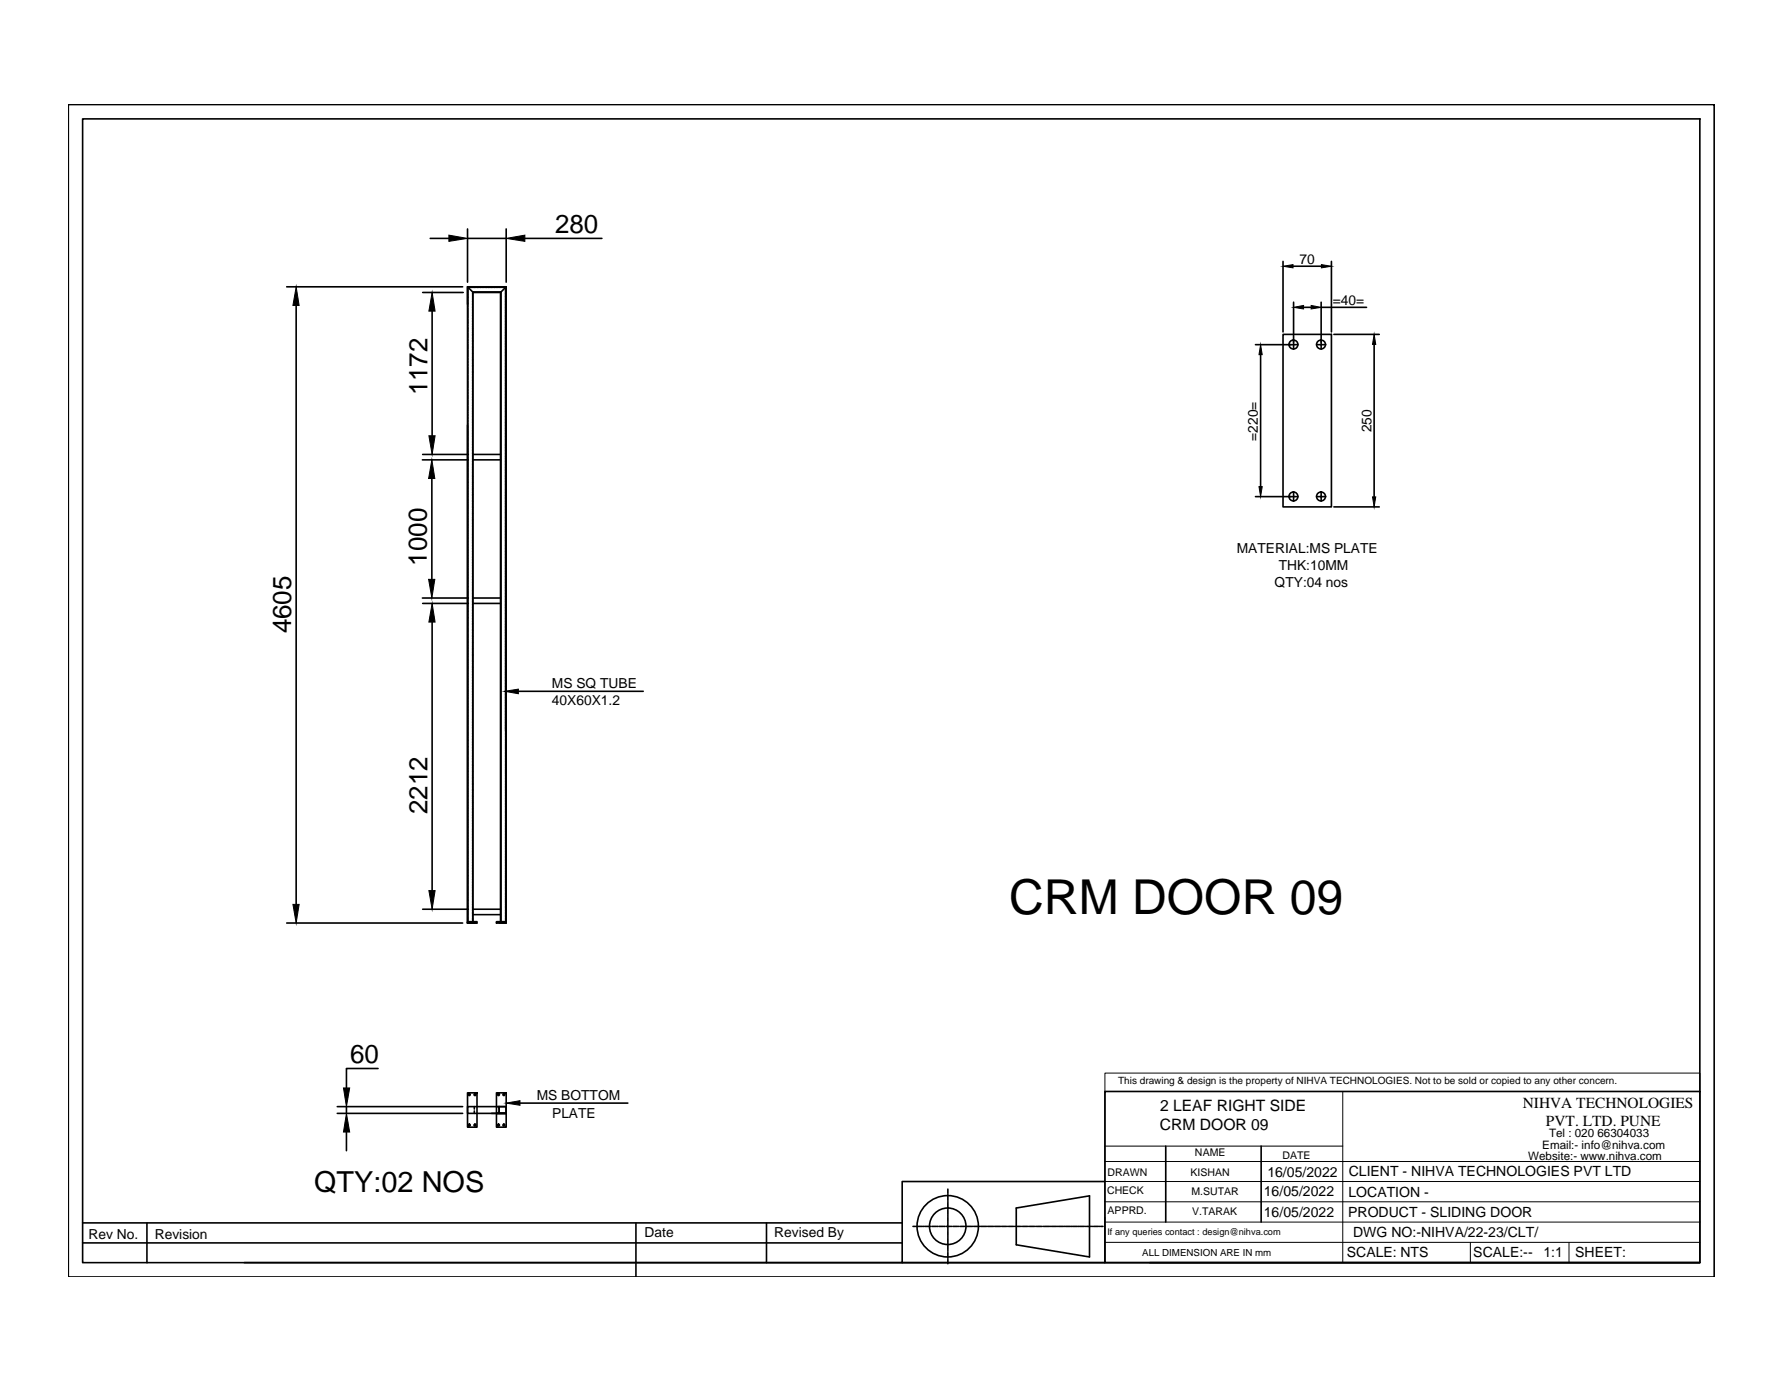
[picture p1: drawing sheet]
<svg xmlns="http://www.w3.org/2000/svg" width="279mm" height="216mm" viewBox="0 0 279 216" stroke-linecap="round" stroke-linejoin="round" font-family="sans-serif">
<!-- layer: 0 -->
<g fill="none" stroke="#000" stroke-width=".25">
<path d="M10.7 16.4h257.8v183.5h-257.8zM12.9 18.6h253.3v179.1h-253.3zM67.4 37.3h2.9M73.2 35.8v8.4M73.2 37.3h6.1M79.3 35.8v8.4M82.2 37.3h12.1M44.9 44.9h27.6M46.4 47.8v93.8M66.2 45.8h6.3M67.7 48.7v19.5M73.3 45.2v.1"/>
<path d="M73.3 45.4v.2M73.3 45.6v.2M73.3 45.9v.1M73.3 46.1v.2M73.3 46.4v.2M73.3 46.6v.2M73.3 46.8v.2M73.3 47.1v.2M73.3 47.4v.1M73.3 47.6v.1M73.3 47.8v.2M73.3 48.1v.1"/>
<path d="M73.3 48.3v.2M73.3 48.5v.2M73.3 48.8v.2M73.3 49.1v.1M73.3 49.3v.2M73.3 49.5v.2M73.3 49.8v.1M73.3 50v.2M73.3 50.3v.1M73.3 50.5v.2M73.3 50.7v.2M73.3 51v.2"/>
<path d="M73.3 51.3v.1M73.3 51.5v.1M73.3 51.7v.2M73.3 52v.1M73.3 52.2v.2M73.3 52.4v.2M73.3 52.7v.2M73.3 52.9v.2M73.3 53.2v.1M73.3 53.4v.2M73.3 53.7v.1M73.3 53.9v.2"/>
<path d="M73.3 54.2v.1M73.3 54.4v.2M73.3 54.6v.2M73.3 54.9v.2M73.3 55.1v.2M73.3 55.4v.1M73.3 55.6v.2M73.3 55.9v.1M73.3 56.1v.1M73.3 56.3v.2M73.3 56.6v.2M73.3 56.8v.2"/>
<path d="M73.3 57.1v.1M73.3 57.3v.2M73.3 57.6v.1M73.3 57.8v.2M73.3 58.1v.1M73.3 58.3v.1M73.3 58.5v.2M73.3 58.8v.2M73.3 59v.2M73.3 59.3v.1M73.3 59.5v.2M73.3 59.8v.1"/>
<path d="M73.4 45l-.1 .1M73.5 45h.1M73.7 45h.2M74 45h.1M74 45.8l-.8-.9v2.8M74 45.9v.1M74 46.1v.2M74 46.4v.2M74 46.6v.2M74 46.8v.2M74 47.1v.2M74 47.4v.1"/>
<path d="M74 47.6v.1M74 47.8v.2M74 48.1v.1M74 48.3v.2M74 48.6v.1M74 48.8v.2M74 49.1v.1M74 49.3v.2M74 49.6v.1M74 49.8v.1M74 50v.2M74 50.3v.1"/>
<path d="M74 50.5v.2M74 50.7v.2M74 51v.2M74 51.3v.1M74 51.5v.1M74 51.7v.2M74 52v.1M74 52.2v.2M74 52.4v.2M74 52.7v.2M74 52.9v.2M74 53.2v.2"/>
<path d="M74 53.4v.2M74 53.7v.1M74 53.9v.2M74 54.2v.1M74 54.4v.2M74 54.6v.2M74 54.9v.2M74 55.1v.2M74 55.4v.1M74 55.6v.2M74 55.9v.1M74 56.1v.2"/>
<path d="M74 56.3v.2M74 56.6v.2M74 56.8v.2M74 57.1v.2M74 57.3v.2M74 57.6v.1M74 57.8v.2M74 58.1v.1M74 58.3v.1M74 58.5v.2M74 58.8v.2M74 59v.2"/>
<path d="M74 59.3v.1M74 59.5v.2M74 59.8v.1M74.1 44.9v.1M74.1 45.8h4.3v98.5M74.2 45.7h-.1v98.6M74.2 45h.2M74.2 45.7h.2M74.5 45h.1M74.5 45.7h.2M74.7 45h.2M74.7 45.7h.2"/>
<path d="M75 45h.1M75 45.7h.1M75.2 45h.1M75.2 45.7h.2M75.4 45h.2M75.5 45.7h.1M75.7 45h.1M75.7 45.7h.1M75.9 45h.2M75.9 45.7h.2M76.1 45h.2M76.2 45.7h.2"/>
<path d="M76.4 45h.2M76.4 45.7h.2M76.7 45h.1M76.7 45.7h.1M76.9 45h.1M76.9 45.7h.2M77.1 45h.2M77.2 45.7h.1M77.4 45h.1M77.4 45.7h.2M77.6 45h.2M77.7 45.7h.1"/>
<path d="M77.9 45h.1M77.9 45.7h.1M78.1 45h.2M78.1 45.7h.2M78.3 45h.2M78.4 45.7h.1M78.5 45.7l.8-.8v69.5M78.5 45.7v98.6M78.6 45h.2M78.9 45h.1M79.2 44.9v.2l-.1-.1M79.2 45.2v.1"/>
<path d="M79.2 45.4v.2M79.2 45.6v.2M79.2 45.9v.1M79.2 46.1v.2M79.2 46.3v.3M79.2 46.6v.2M79.2 46.8v.2M79.2 47.1v.2M79.2 47.3v.2M79.2 47.6v.1M79.2 47.8v.2M79.2 48.1v.1"/>
<path d="M79.2 48.3v.2M79.2 48.5v.2M79.2 48.8v.2M79.2 49.1v.1M79.2 49.3v.2M79.2 49.5v.2M79.2 49.8v.1M79.2 50v.2M79.2 50.2v.2M79.2 50.5v.2M79.2 50.7v.2M79.2 51v.2"/>
<path d="M79.2 51.2v.2M79.2 51.5v.1M79.2 51.7v.2M79.2 51.9v.2M79.2 52.2v.2M79.2 52.4v.2M79.2 52.7v.2M79.2 52.9v.2M79.2 53.2v.1M79.2 53.4v.2M79.2 53.7v.1M79.2 53.9v.2"/>
<path d="M79.2 54.1v.2M79.2 54.4v.2M79.2 54.6v.2M79.2 54.8v.3M79.2 55.1v.2M79.2 55.4v.1M79.2 55.6v.2M79.2 55.8v.2M79.2 56.1v.1M79.2 56.3v.2M79.2 56.6v.2M79.2 56.8v.2"/>
<path d="M79.2 57.1v.1M79.2 57.3v.2M79.2 57.6v.1M79.2 57.8v.2M79.2 58v.2M79.2 58.3v.1M79.2 58.5v.2M79.2 58.7v.3M79.2 59v.2M79.2 59.3v.1M79.2 59.5v.2M79.2 59.7v.2"/>
<path d="M79.2 60v.1M196.6 54h5.8M197.4 55.5v20.7M200.9 52.4h7.6v27h-7.6zM200.9 40.9v11.1M202.5 41.7h4.5M202.5 54h.1M202.6 47.3v6.5M202.6 53.9v.1M202.6 54.1v.6M202.7 54h.6M204.2 48.1h1.1"/>
<path d="M206.2 54h.6M206.8 54h.2M206.9 47.3v6.5M206.9 53.9v.1M206.9 54.1v.6M206.9 48.1h7.1M207 54h.6M208.5 40.9v11.1M208.9 52.4h7.1M215.2 53.9v23.9M66.2 72h7.1M66.2 71.1h7.1"/>
<path d="M67.6 74.9v15.8M73.2 66.5v78M73.3 60v.1M73.3 60.2v.2M73.3 60.5v.1M73.3 60.7v.2M73.3 61v.1M73.3 61.2v.2M73.3 61.5v.1M73.3 61.7v.2M73.3 62v.1M73.3 62.2v.1"/>
<path d="M73.3 62.4v.2M73.3 62.7v.2M73.3 62.9v.2M73.3 63.1v.2M73.3 63.4v.2M73.3 63.7v.1M73.3 63.9v.1M73.3 64.1v.2M73.3 64.4v.1M73.3 64.6v.2M73.3 64.9v.1M73.3 65.1v.2"/>
<path d="M73.3 65.3v.2M73.3 65.6v.2M73.3 65.9v.1M73.3 66.1v.1M73.3 66.3v.2M73.3 66.6v.1M73.3 66.8v.2M73.3 67v.2M73.3 67.3v.2M73.3 67.5v.2M73.3 67.8v.1M73.3 68v.2"/>
<path d="M73.3 68.3v.1M73.3 68.5v.2M73.3 68.7v.2M73.3 69v.2M73.3 69.2v.2M73.3 69.5v.2M73.3 69.7v.2M73.3 70v.1M73.3 70.2v.2M73.3 70.5v.1M73.3 70.7v.2M73.3 70.9v.2"/>
<path d="M73.3 71.2v.2M73.3 71.4v.2M73.3 71.7v.1M73.3 71.9v.2M73.3 72.2v.1M73.3 72.4v.2M73.3 72.6v.2M73.3 72.9v.2M73.3 73.1v.2M73.3 73.4v.2M73.3 73.6v.2M73.3 73.9v.1"/>
<path d="M73.3 74.1v.2M73.3 74.4v.1M73.3 74.6v.1M73.3 74.8v.2M73.3 75.1v.2M73.3 75.3v.2M73.3 75.6v.1M73.3 75.8v.2M73.3 76.1v.1M73.3 76.3v.1M73.3 76.5v.2M73.3 76.8v.1"/>
<path d="M73.3 77v.2M73.3 77.3v.1M73.3 77.5v.2M73.3 77.8v.1M73.3 78v.2M73.3 78.3v.1M73.3 78.5v.1M73.3 78.7v.2M73.3 79v.1M73.3 79.2v.2M73.3 79.4v.2M73.3 79.7v.2"/>
<path d="M73.3 80v.1M74 60v.1M74 60.2v.2M74 60.5v.1M74 60.7v.2M74 61v.1M74 61.2v.2M74 61.5v.1M74 61.7v.2M74 62v.1M74 62.2v.1M74 62.4v.2"/>
<path d="M74 62.7v.2M74 62.9v.2M74 63.1v.2M74 63.4v.2M74 63.7v.1M74 63.9v.1M74 64.1v.2M74 64.4v.1M74 64.6v.2M74 64.9v.1M74 65.1v.2M74 65.3v.2"/>
<path d="M74 65.6v.2M74 65.9v.1M74 66.1v.1M74 66.3v.2M74 66.6v.1M74 66.8v.2M74 67v.2M74 67.3v.2M74 67.5v.2M74 67.8v.1M74 68v.2M74 68.3v.1"/>
<path d="M74 68.5v.2M74 68.8v.1M74 69v.2M74 69.2v.2M74 69.5v.2M74 69.8v.1M74 70v.1M74 70.2v.2M74 70.5v.1M74 70.7v.2M74 70.9v.2M74 71.2v.2"/>
<path d="M74 71.4v.2M74 71.7v.1M74 71.9v.2M74 72.2v.1M74 72.4v.2M74 72.7v.1M74 72.9v.2M74 73.1v.2M74 73.4v.2M74 73.6v.2M74 73.9v.1M74 74.1v.2"/>
<path d="M74 74.4v.1M74 74.6v.1M74 74.8v.2M74 75.1v.2M74 75.3v.2M74 75.6v.1M74 75.8v.2M74 76.1v.1M74 76.3v.2M74 76.5v.2M74 76.8v.1M74 77v.2"/>
<path d="M74 77.3v.2M74 77.5v.2M74 77.8v.1M74 78v.2M74 78.3v.1M74 78.5v.1M74 78.7v.2M74 79v.1M74 79.2v.2M74 79.4v.2M74 79.7v.2M74 80v.1"/>
<path d="M74.1 72h4.3M74.1 71.1h4.3M79.2 60.2v.2M79.2 60.5v.1M79.2 60.7v.2M79.2 60.9v.2M79.2 61.2v.2M79.2 61.5v.1M79.2 61.7v.2M79.2 61.9v.2M79.2 62.2v.1M79.2 62.4v.2"/>
<path d="M79.2 62.6v.3M79.2 62.9v.2M79.2 63.1v.2M79.2 63.4v.2M79.2 63.6v.2M79.2 63.9v.1M79.2 64.1v.2M79.2 64.4v.1M79.2 64.6v.2M79.2 64.8v.2M79.2 65.1v.2M79.2 65.3v.2"/>
<path d="M79.2 65.6v.2M79.2 65.8v.2M79.2 66.1v.1M79.2 66.3v.2M79.2 66.5v.2M79.2 66.8v.2M79.2 67v.2M79.2 67.3v.2M79.2 67.5v.2M79.2 67.8v.1M79.2 68v.2M79.2 68.3v.1"/>
<path d="M79.2 68.5v.2M79.2 68.7v.2M79.2 69v.2M79.2 69.2v.2M79.2 69.5v.2M79.2 69.7v.2M79.2 70v.1M79.2 70.2v.2M79.2 70.4v.2M79.2 70.7v.2M79.2 70.9v.2M79.2 71.2v.2"/>
<path d="M79.2 71.4v.2M79.2 71.7v.1M79.2 71.9v.2M79.2 72.1v.2M79.2 72.4v.2M79.2 72.6v.2M79.2 72.9v.2M79.2 73.1v.2M79.2 73.3v.3M79.2 73.6v.2M79.2 73.9v.1M79.2 74.1v.2"/>
<path d="M79.2 74.3v.2M79.2 74.6v.1M79.2 74.8v.2M79.2 75v.3M79.2 75.3v.2M79.2 75.6v.1M79.2 75.8v.2M79.2 76v.2M79.2 76.3v.1M79.2 76.5v.2M79.2 76.8v.1M79.2 77v.2"/>
<path d="M79.2 77.2v.2M79.2 77.5v.2M79.2 77.8v.1M79.2 78v.2M79.2 78.2v.2M79.2 78.5v.1M79.2 78.7v.2M79.2 78.9v.2M79.2 79.2v.2M79.2 79.4v.2M79.2 79.7v.2M79.2 79.9v.2"/>
<path d="M196.6 77.8h5.8M202.5 77.8h.1M202.6 77v.6M202.6 77.7v.1M202.6 77.9v.6M202.7 77.8h.6M206.2 77.8h.6M206.8 77.8h.2M206.9 77v.6M206.9 77.7v.1M206.9 77.9v.6M207 77.8h.6"/>
<path d="M208.9 79.4h7.1M66.2 93.6h7.1M66.2 94.5h7.1M67.7 97.4v42M73.3 80.2v.1M73.3 80.4v.2M73.3 80.7v.1M73.3 80.9v.2M73.3 81.2v.1M73.3 81.4v.2M73.3 81.6v.2M73.3 81.9v.2"/>
<path d="M73.3 82.2v.1M73.3 82.4v.1M73.3 82.6v.2M73.3 82.9v.1M73.3 83.1v.2M73.3 83.3v.2M73.3 83.6v.2M73.3 83.8v.2M73.3 84.1v.1M73.3 84.3v.2M73.3 84.6v.1M73.3 84.8v.2"/>
<path d="M73.3 85.1v.1M73.3 85.3v.2M73.3 85.5v.2M73.3 85.8v.2M73.3 86v.2M73.3 86.3v.1M73.3 86.5v.2M73.3 86.8v.1M73.3 87v.2M73.3 87.2v.2M73.3 87.5v.2M73.3 87.7v.2"/>
<path d="M73.3 88v.1M73.3 88.2v.2M73.3 88.5v.1M73.3 88.7v.2M73.3 89v.1M73.3 89.2v.2M73.3 89.4v.2M73.3 89.7v.2M73.3 89.9v.2M73.3 90.2v.1M73.3 90.4v.2M73.3 90.7v.1"/>
<path d="M73.3 90.9v.1M73.3 91.1v.2M73.3 91.4v.2M73.3 91.6v.2M73.3 91.8v.2M73.3 92.1v.2M73.3 92.4v.1M73.3 92.6v.2M73.3 92.8v.2M73.3 93.1v.1M73.3 93.3v.2M73.3 93.6v.2"/>
<path d="M73.3 93.8v.2M73.3 94.1v.1M73.3 94.3v.2M73.3 94.6v.1M73.3 94.8v.1M73.3 95v.2M73.3 95.3v.1M73.3 95.5v.2M73.3 95.7v.2M73.3 96v.2M73.3 96.3v.1M73.3 96.5v.2"/>
<path d="M73.3 96.7v.2M73.3 97v.1M73.3 97.2v.2M73.3 97.5v.1M73.3 97.7v.2M73.3 97.9v.2M73.3 98.2v.2M73.3 98.5v.1M73.3 98.7v.1M73.3 98.9v.2M73.3 99.2v.1M73.3 99.4v.2"/>
<path d="M73.3 99.6v.2M73.3 99.9v.2M74 80.2v.2M74 80.4v.2M74 80.7v.1M74 80.9v.2M74 81.2v.2M74 81.4v.2M74 81.6v.2M74 81.9v.2M74 82.2v.1M74 82.4v.1"/>
<path d="M74 82.6v.2M74 82.9v.1M74 83.1v.2M74 83.3v.2M74 83.6v.2M74 83.8v.2M74 84.1v.1M74 84.3v.2M74 84.6v.1M74 84.8v.2M74 85.1v.1M74 85.3v.2"/>
<path d="M74 85.5v.2M74 85.8v.2M74 86v.2M74 86.3v.1M74 86.5v.2M74 86.8v.1M74 87v.2M74 87.2v.2M74 87.5v.2M74 87.7v.2M74 88v.1M74 88.2v.2"/>
<path d="M74 88.5v.1M74 88.7v.2M74 89v.1M74 89.2v.2M74 89.4v.2M74 89.7v.2M74 89.9v.2M74 90.2v.1M74 90.4v.2M74 90.7v.1M74 90.9v.1M74 91.1v.2"/>
<path d="M74 91.4v.2M74 91.6v.2M74 91.9v.1M74 92.1v.2M74 92.4v.1M74 92.6v.2M74 92.9v.1M74 93.1v.1M74 93.3v.2M74 93.6v.2M74 93.8v.2M74 94.1v.1"/>
<path d="M74 94.3v.2M74 94.6v.1M74 94.8v.1M74 95v.2M74 95.3v.1M74 95.5v.2M74 95.8v.1M74 96v.2M74 96.3v.1M74 96.5v.2M74 96.8v.1M74 97v.1"/>
<path d="M74 97.2v.2M74 97.5v.1M74 97.7v.2M74 97.9v.2M74 98.2v.2M74 98.5v.1M74 98.7v.1M74 98.9v.2M74 99.2v.1M74 99.4v.2M74 99.6v.2M74 99.9v.2"/>
<path d="M74.1 94.5h4.3M74.1 93.6h4.3M79.2 80.2v.1M79.2 80.4v.2M79.2 80.7v.1M79.2 80.9v.2M79.2 81.1v.2M79.2 81.4v.2M79.2 81.6v.2M79.2 81.9v.2M79.2 82.1v.2M79.2 82.4v.1"/>
<path d="M79.2 82.6v.2M79.2 82.8v.2M79.2 83.1v.2M79.2 83.3v.2M79.2 83.6v.2M79.2 83.8v.2M79.2 84.1v.1M79.2 84.3v.2M79.2 84.6v.1M79.2 84.8v.2M79.2 85v.2M79.2 85.3v.2"/>
<path d="M79.2 85.5v.2M79.2 85.8v.2M79.2 86v.2M79.2 86.3v.1M79.2 86.5v.2M79.2 86.7v.2M79.2 87v.2M79.2 87.2v.2M79.2 87.5v.2M79.2 87.7v.2M79.2 88v.1M79.2 88.2v.2"/>
<path d="M79.2 88.5v.1M79.2 88.7v.2M79.2 88.9v.2M79.2 89.2v.2M79.2 89.4v.2M79.2 89.6v.3M79.2 89.9v.2M79.2 90.2v.1M79.2 90.4v.2M79.2 90.6v.2M79.2 90.9v.1M79.2 91.1v.2"/>
<path d="M79.2 91.4v.2M79.2 91.6v.2M79.2 91.8v.2M79.2 92.1v.2M79.2 92.4v.1M79.2 92.6v.2M79.2 92.8v.2M79.2 93.1v.1M79.2 93.3v.2M79.2 93.5v.3M79.2 93.8v.2M79.2 94.1v.1"/>
<path d="M79.2 94.3v.2M79.2 94.5v.2M79.2 94.8v.1M79.2 95v.2M79.2 95.2v.2M79.2 95.5v.2M79.2 95.7v.2M79.2 96v.2M79.2 96.2v.2M79.2 96.5v.2M79.2 96.7v.2M79.2 97v.1"/>
<path d="M79.2 97.2v.2M79.2 97.4v.2M79.2 97.7v.2M79.2 97.9v.2M79.2 98.2v.2M79.2 98.4v.2M79.2 98.7v.1M79.2 98.9v.2M79.2 99.1v.2M79.2 99.4v.2M79.2 99.6v.2M79.2 99.9v.2"/>
<path d="M73.3 100.1v.2M73.3 100.4v.1M73.3 100.6v.2M73.3 100.9v.1M73.3 101.1v.2M73.3 101.4v.1M73.3 101.6v.2M73.3 101.8v.2M73.3 102.1v.2M73.3 102.3v.2M73.3 102.6v.1M73.3 102.8v.2"/>
<path d="M73.3 103.1v.1M73.3 103.3v.1M73.3 103.5v.2M73.3 103.8v.2M73.3 104v.2M73.3 104.3v.1M73.3 104.5v.2M73.3 104.8v.1M73.3 105v.2M73.3 105.3v.1M73.3 105.5v.1M73.3 105.7v.2"/>
<path d="M73.3 106v.2M73.3 106.2v.2M73.3 106.5v.1M73.3 106.7v.2M73.3 107v.1M73.3 107.2v.1M73.3 107.4v.2M73.3 107.7v.2M73.3 107.9v.2M73.3 108.2v.1M73.3 108.4v.2M73.3 108.7v.1"/>
<path d="M73.3 108.9v.2M73.3 109.2v.1M73.3 109.4v.1M73.3 109.6v.2M73.3 109.9v.2M73.3 110.1v.2M73.3 110.3v.2M73.3 110.6v.2M73.3 110.9v.1M73.3 111.1v.1M73.3 111.3v.2M73.3 111.6v.1"/>
<path d="M73.3 111.8v.2M73.3 112.1v.1M73.3 112.3v.2M73.3 112.6v.1M73.3 112.8v.2M73.3 113.1v.1M73.3 113.3v.1M73.3 113.5v.2M73.3 113.8v.1M73.3 114v.2M73.3 114.2v.2M73.3 114.5v.2"/>
<path d="M73.3 114.8v.1M73.3 115v.1M73.3 115.2v.2M73.3 115.5v.1M73.3 115.7v.2M73.3 115.9v.2M73.3 116.2v.2M73.3 116.4v.2M73.3 116.7v.2M73.3 116.9v.2M73.3 117.2v.1M73.3 117.4v.2"/>
<path d="M73.3 117.7v.1M73.3 117.9v.2M73.3 118.1v.2M73.3 118.4v.2M73.3 118.6v.2M73.3 118.9v.1M73.3 119.1v.2M73.3 119.4v.1M73.3 119.6v.2M73.3 119.8v.2M74 100.1v.2M74 100.4v.2"/>
<path d="M74 100.6v.2M74 100.9v.1M74 101.1v.2M74 101.4v.1M74 101.6v.2M74 101.8v.2M74 102.1v.2M74 102.3v.2M74 102.6v.1M74 102.8v.2M74 103.1v.1M74 103.3v.2"/>
<path d="M74 103.5v.2M74 103.8v.2M74 104v.2M74 104.3v.2M74 104.5v.2M74 104.8v.1M74 105v.2M74 105.3v.1M74 105.5v.1M74 105.7v.2M74 106v.2M74 106.2v.2"/>
<path d="M74 106.5v.1M74 106.7v.2M74 107v.1M74 107.2v.1M74 107.4v.2M74 107.7v.2M74 107.9v.2M74 108.2v.1M74 108.4v.2M74 108.7v.1M74 108.9v.2M74 109.2v.1"/>
<path d="M74 109.4v.1M74 109.6v.2M74 109.9v.2M74 110.1v.2M74 110.3v.2M74 110.6v.2M74 110.9v.1M74 111.1v.1M74 111.3v.2M74 111.6v.1M74 111.8v.2M74 112.1v.1"/>
<path d="M74 112.3v.2M74 112.6v.1M74 112.8v.2M74 113.1v.1M74 113.3v.1M74 113.5v.2M74 113.8v.1M74 114v.2M74 114.2v.2M74 114.5v.2M74 114.8v.1M74 115v.1"/>
<path d="M74 115.2v.2M74 115.5v.1M74 115.7v.2M74 116v.1M74 116.2v.2M74 116.4v.2M74 116.7v.2M74 117v.1M74 117.2v.1M74 117.4v.2M74 117.7v.1M74 117.9v.2"/>
<path d="M74 118.1v.2M74 118.4v.2M74 118.6v.2M74 118.9v.1M74 119.1v.2M74 119.4v.1M74 119.6v.2M74 119.8v.2M79.2 100.1v.2M79.2 100.4v.1M79.2 100.6v.2M79.2 100.9v.1"/>
<path d="M79.2 101.1v.2M79.2 101.3v.2M79.2 101.6v.2M79.2 101.8v.2M79.2 102.1v.2M79.2 102.3v.2M79.2 102.6v.1M79.2 102.8v.2M79.2 103v.2M79.2 103.3v.1M79.2 103.5v.2M79.2 103.8v.2"/>
<path d="M79.2 104v.2M79.2 104.3v.1M79.2 104.5v.2M79.2 104.8v.1M79.2 105v.2M79.2 105.2v.2M79.2 105.5v.1M79.2 105.7v.2M79.2 105.9v.3M79.2 106.2v.2M79.2 106.5v.1M79.2 106.7v.2"/>
<path d="M79.2 106.9v.2M79.2 107.2v.1M79.2 107.4v.2M79.2 107.7v.2M79.2 107.9v.2M79.2 108.1v.2M79.2 108.4v.2M79.2 108.7v.1M79.2 108.9v.2M79.2 109.1v.2M79.2 109.4v.1M79.2 109.6v.2"/>
<path d="M79.2 109.8v.3M79.2 110.1v.2M79.2 110.3v.2M79.2 110.6v.2M79.2 110.8v.2M79.2 111.1v.1M79.2 111.3v.2M79.2 111.6v.1M79.2 111.8v.2M79.2 112v.2M79.2 112.3v.2M79.2 112.6v.1"/>
<path d="M79.2 112.8v.2M79.2 113v.2M79.2 113.3v.1M79.2 113.5v.2M79.2 113.7v.2M79.2 114v.2M79.2 114.2v.2M79.2 114.5v.2M79.2 114.8v.1M79.2 115v.1M79.2 115.2v.2M79.2 115.5v.1"/>
<path d="M79.2 115.7v.2M79.2 115.9v.2M79.2 116.2v.2M79.2 116.4v.2M79.2 116.7v.2M79.2 116.9v.2M79.2 117.2v.1M79.2 117.4v.2M79.2 117.7v.1M79.2 117.9v.2M79.2 118.1v.2M79.2 118.4v.2"/>
<path d="M79.2 118.6v.2M79.2 118.9v.1M79.2 119.1v.2M79.2 119.4v.1M79.2 119.6v.2M79.2 119.8v.2M81.2 108.2h19.5M73.3 120.1v.2M73.3 120.3v.2M73.3 120.6v.2M73.3 120.8v.2M73.3 121.1v.1"/>
<path d="M73.3 121.3v.2M73.3 121.6v.1M73.3 121.8v.1M73.3 122v.2M73.3 122.3v.2M73.3 122.5v.2M73.3 122.8v.1M73.3 123v.2M73.3 123.3v.1M73.3 123.5v.1M73.3 123.7v.2M73.3 124v.1"/>
<path d="M73.3 124.2v.2M73.3 124.5v.1M73.3 124.7v.2M73.3 125v.1M73.3 125.2v.2M73.3 125.5v.1M73.3 125.7v.1M73.3 125.9v.2M73.3 126.2v.2M73.3 126.4v.2M73.3 126.6v.2M73.3 126.9v.2"/>
<path d="M73.3 127.2v.1M73.3 127.4v.1M73.3 127.6v.2M73.3 127.9v.1M73.3 128.1v.2M73.3 128.4v.1M73.3 128.6v.2M73.3 128.8v.2M73.3 129.1v.2M73.3 129.4v.1M73.3 129.6v.1M73.3 129.8v.2"/>
<path d="M73.3 130.1v.1M73.3 130.3v.2M73.3 130.5v.2M73.3 130.8v.2M73.3 131v.2M73.3 131.3v.1M73.3 131.5v.2M73.3 131.8v.1M73.3 132v.2M73.3 132.3v.1M73.3 132.5v.2M73.3 132.7v.2"/>
<path d="M73.3 133v.2M73.3 133.3v.1M73.3 133.5v.1M73.3 133.7v.2M73.3 134v.1M73.3 134.2v.2M73.3 134.4v.2M73.3 134.7v.2M73.3 134.9v.2M73.3 135.2v.1M73.3 135.4v.2M73.3 135.7v.1"/>
<path d="M73.3 135.9v.2M73.3 136.2v.1M73.3 136.4v.2M73.3 136.6v.2M73.3 136.9v.2M73.3 137.1v.2M73.3 137.4v.1M73.3 137.6v.2M73.3 137.9v.1M73.3 138.1v.1M73.3 138.3v.2M73.3 138.6v.2"/>
<path d="M73.3 138.8v.2M73.3 139.1v.1M73.3 139.3v.2M73.3 139.6v.1M73.3 139.8v.2M74 120.1v.2M74 120.3v.2M74 120.6v.2M74 120.8v.2M74 121.1v.1M74 121.3v.2M74 121.6v.1"/>
<path d="M74 121.8v.1M74 122v.2M74 122.3v.2M74 122.5v.2M74 122.8v.1M74 123v.2M74 123.3v.1M74 123.5v.2M74 123.7v.2M74 124v.1M74 124.2v.2M74 124.5v.2"/>
<path d="M74 124.7v.2M74 125v.1M74 125.2v.2M74 125.5v.1M74 125.7v.1M74 125.9v.2M74 126.2v.2M74 126.4v.2M74 126.6v.2M74 126.9v.2M74 127.2v.1M74 127.4v.1"/>
<path d="M74 127.6v.2M74 127.9v.1M74 128.1v.2M74 128.4v.1M74 128.6v.2M74 128.8v.2M74 129.1v.2M74 129.4v.1M74 129.6v.1M74 129.8v.2M74 130.1v.1M74 130.3v.2"/>
<path d="M74 130.5v.2M74 130.8v.2M74 131v.2M74 131.3v.1M74 131.5v.2M74 131.8v.1M74 132v.2M74 132.3v.1M74 132.5v.2M74 132.7v.2M74 133v.2M74 133.3v.1"/>
<path d="M74 133.5v.1M74 133.7v.2M74 134v.1M74 134.2v.2M74 134.4v.2M74 134.7v.2M74 134.9v.2M74 135.2v.1M74 135.4v.2M74 135.7v.1M74 135.9v.2M74 136.2v.1"/>
<path d="M74 136.4v.2M74 136.6v.2M74 136.9v.2M74 137.1v.2M74 137.4v.1M74 137.6v.2M74 137.9v.1M74 138.1v.1M74 138.3v.2M74 138.6v.2M74 138.8v.2M74 139.1v.1"/>
<path d="M74 139.3v.2M74 139.6v.1M74 139.8v.2M79.2 120.1v.2M79.2 120.3v.2M79.2 120.6v.2M79.2 120.8v.2M79.2 121.1v.1M79.2 121.3v.2M79.2 121.6v.1M79.2 121.8v.1M79.2 122v.2"/>
<path d="M79.2 122.3v.2M79.2 122.5v.2M79.2 122.8v.1M79.2 123v.2M79.2 123.3v.1M79.2 123.5v.1M79.2 123.7v.2M79.2 124v.1M79.2 124.2v.2M79.2 124.5v.1M79.2 124.7v.2M79.2 125v.1"/>
<path d="M79.2 125.2v.2M79.2 125.5v.1M79.2 125.7v.1M79.2 125.9v.2M79.2 126.2v.2M79.2 126.4v.2M79.2 126.6v.2M79.2 126.9v.2M79.2 127.2v.1M79.2 127.4v.1M79.2 127.6v.2M79.2 127.9v.1"/>
<path d="M79.2 128.1v.2M79.2 128.4v.1M79.2 128.6v.2M79.2 128.8v.2M79.2 129.1v.2M79.2 129.4v.1M79.2 129.6v.1M79.2 129.8v.2M79.2 130.1v.1M79.2 130.3v.2M79.2 130.5v.2M79.2 130.8v.2"/>
<path d="M79.2 131v.2M79.2 131.3v.1M79.2 131.5v.2M79.2 131.8v.1M79.2 132v.2M79.2 132.3v.1M79.2 132.5v.2M79.2 132.7v.2M79.2 133v.2M79.2 133.3v.1M79.2 133.5v.1M79.2 133.7v.2"/>
<path d="M79.2 134v.1M79.2 134.2v.2M79.2 134.4v.2M79.2 134.7v.2M79.2 134.9v.2M79.2 135.2v.1M79.2 135.4v.2M79.2 135.7v.1M79.2 135.9v.2M79.2 136.2v.1M79.2 136.4v.2M79.2 136.6v.2"/>
<path d="M79.2 136.9v.2M79.2 137.1v.2M79.2 137.4v.1M79.2 137.6v.2M79.2 137.9v.1M79.2 138.1v.1M79.2 138.3v.2M79.2 138.6v.2M79.2 138.8v.2M79.2 139.1v.1M79.2 139.3v.2M79.2 139.6v.1"/>
<path d="M79.2 139.8v.2M44.9 144.5h27.6M66.2 142.4h7.1M73.2 144.5v-99.6h6.1v99.6h-1.1M73.2 144.3h1.5v.2h-1.5zM73.3 140v.2M73.3 140.3v.1M73.3 140.5v.2M73.3 140.8v.2M73.3 141v.2M73.3 141.3v.1M73.3 141.5v.2"/>
<path d="M73.3 141.8v.1M73.3 142v.1M73.3 142.2v.2M73.3 142.5v.1M73.3 142.7v.2M73.3 142.9v.2M73.3 143.2v.2M73.3 143.5v.1M73.3 143.7v.2M73.3 143.9v.2M73.3 144.2v.1M74 140.1v.1"/>
<path d="M74 140.3v.1M74 140.5v.2M74 140.8v.2M74 141v.2M74 141.3v.1M74 141.5v.2M74 141.8v.1M74 142v.1M74 142.2v.2M74 142.5v.1M74 142.7v.2M74 142.9v.2"/>
<path d="M74 143.2v.2M74 143.5v.1M74 143.7v.2M74 143.9v.2M74 144.2v.1M74.1 143.2h4.3M74.1 142.4h4.3M74.3 144.5h-1.1h1.5M77.8 144.3h1.5v.2h-1.5zM79.2 140v.2M79.2 140.3v.1M79.2 140.5v.2"/>
<path d="M79.2 140.8v.2M79.2 141v.2M79.2 141.3v.1M79.2 141.5v.2M79.2 141.8v.1M79.2 142v.1M79.2 142.2v.2M79.2 142.5v.1M79.2 142.7v.2M79.2 142.9v.2M79.2 143.2v.2M79.2 143.5v.1"/>
<path d="M79.2 143.7v.2M79.2 143.9v.2M79.2 144.2v.1M52.8 173.3h19.7M52.8 174.3h19.7M54.3 173.3v1M54.3 177.2v3M59.2 167.3h-4.9v3M73.2 173.3h6.1v1h-6.1zM73.2 171.1h1.5v5.4h-1.5zM74.3 173.3v.3M74.3 173.9v.4"/>
<path d="M77.8 173.3h1.5v1h-2.3M77.8 171.1h1.5v5.4h-1.5zM78.2 173.3v.5M78.2 173.8v.5M81.4 172.7h16.9M173 170.9h93.2v26.8h-93.2zM182.6 179.4v11.9M197.5 179.4v11.9M12.9 191.5h128.4M12.9 194.6h128.4M23 191.5v6.2M99.6 191.5v8.4"/>
<path d="M120 191.5v6.2M141.3 197.7h31.7M143 192h.4M143.5 192h.2M143.8 192h.7M144.6 192h.2M144.9 192h.7M145.7 192h.1M146 192h.7M146.8 192h.1M147.1 192h.7M147.9 192h.1"/>
<path d="M148.2 192h.7M148.4 186.2v.6M148.4 187v.1M148.4 187.3v.6M148.4 188.1v.1M148.4 188.4v.6M148.4 189.2v.1M148.4 189.5v.6M148.4 190.3v.1M148.4 190.6v.6M148.4 191.4v.1M148.4 191.7v.6"/>
<path d="M148.4 192.5v.1M148.4 192.8v.6M148.4 193.6v.1M148.4 193.9v.6M148.4 194.7v.1M148.4 195v.7M148.4 195.8v.1M148.4 196.1v.7M148.4 196.9v.1M148.4 197.2v.7M149 192h.1M149.3 192h.7"/>
<path d="M150.1 192h.1M150.4 192h.7M151.2 192h.1M151.5 192h.7M152.3 192h.1M152.6 192h.7M153.4 192h.1M153.7 192h.7M154.5 192h.1M154.8 192h.7M155.6 192h.1M155.9 192h.7"/>
<path d="M156.7 192h.1M157 192h.6M157.8 192h.1M158.1 192h.6M158.9 192h.1M159.2 189.1l11.4-1.9v9.6l-11.4-1.9zM159.2 192h.6M160 192h.1M160.3 192h.6M161.1 192h.1M161.4 192h.6M162.2 192h.1"/>
<path d="M162.5 192h.6M163.3 192h.1M163.6 192h.6M164.4 192h.1M164.7 192h.6M165.5 192h.1M165.8 192h.6M166.6 192h.1M166.9 192h.6M167.7 192h.1M168 192h.6M168.8 192h.1"/>
<path d="M169.1 192h.6M169.9 192h.1M170.2 192h.6M171 192h.1M171.3 192h.6M172.1 192h.1M172.4 192h.3M173 185h-31.7v12.7h-103M180.1 197.7h86.1"/>
<circle cx="202.6" cy="53.9" r=".7"/>
<circle cx="206.9" cy="53.9" r=".7"/>
<circle cx="202.6" cy="77.7" r=".7"/>
<circle cx="206.9" cy="77.7" r=".7"/>
<circle cx="73.5" cy="176.2" r=".15"/>
<circle cx="73.5" cy="171.4" r=".15"/>
<circle cx="74.4" cy="176.2" r=".15"/>
<circle cx="74.4" cy="171.4" r=".15"/>
<circle cx="78.1" cy="171.4" r=".15"/>
<circle cx="78.1" cy="176.2" r=".15"/>
<circle cx="78.9" cy="176.2" r=".15"/>
<circle cx="78.9" cy="171.4" r=".15"/>
<circle cx="148.4" cy="192" r="2.86"/>
<circle cx="148.4" cy="192" r="4.8"/>
</g>
<g fill="#000" stroke="#000" stroke-width=".16">
<path d="M70.3 36.8l2.9 .5-2.9 .5zM79.3 37.3l2.9-.5v1zM46.4 44.9l.4 2.9h-.9zM67.7 45.8l.4 2.9h-.9zM197.4 54l.3 1.5h-.5zM200.9 41.7l1.6-.3v.5zM202.6 48.1l1.6-.3v.6zM205.3 47.8l1.6 .3-1.6 .3zM207 41.4l1.5 .3-1.5 .2zM215.2 52.4l.3 1.5h-.5zM67.6 72l.5 2.9h-1zM67.2 68.2h.9l-.4 2.9z"/>
<path d="M197.2 76.2h.5l-.3 1.6zM215 77.8h.5l-.3 1.6zM67.1 90.7h1l-.5 2.9zM67.7 94.5l.4 2.9h-.9zM79 108.2l2.2-.3v.7zM67.2 139.4h.9l-.4 3zM45.9 141.6h.9l-.4 2.9zM54.3 174.3l.5 2.9h-1zM53.8 170.3h1l-.5 3zM79.3 172.7l2.1-.4v.7z"/>
</g>
<path d="M173 168h93.2v2.9h-93.2zM173 170.9v26.8M173 179.4h37.3M174.6 170.9h91.6M210.3 170.9v26.8M173 191.3h93.2M173 188.2h93.2M173 185h93.2M173 181.8h93.2M173 194.5h93.2M230.3 194.5v3.2M245.7 194.5v3.2" fill="none" stroke="#000" stroke-width=".16"/>
<text font-size="7.5" x="158.1" y="143">CRM DOOR 09</text>
<text font-size="4.5" x="49.2" y="186.6">QTY:02 NOS</text>
<g font-size="4.1">
<text x="86.9" y="36.5">280</text>
<text x="67" y="61.9" transform="rotate(-90 67 61.9)">1172</text>
<text x="66.8" y="88.5" transform="rotate(-90 66.8 88.5)">1000</text>
<text x="45.6" y="99.2" transform="rotate(-90 45.6 99.2)">4605</text>
<text x="67" y="127.5" transform="rotate(-90 67 127.5)">2212</text>
<text x="54.8" y="166.5">60</text>
</g>
<g font-size="2.5">
<text x="181.7" y="173.9">2 LEAF RIGHT SIDE</text>
<text x="181.6" y="176.9">CRM DOOR 09</text>
</g>
<g font-size="2.4">
<text x="238.5" y="173.5">NIHVA TECHNOLOGIES</text>
<text x="242.1" y="176.2">PVT. LTD. PUNE</text>
</g>
<g font-size="2.2">
<text x="203.5" y="41.3">70</text>
<text x="208.7" y="47.7">=40=</text>
<text x="197" y="69" transform="rotate(-90 197 69)">=220=</text>
<text x="214.8" y="67.7" transform="rotate(-90 214.8 67.7)">250</text>
<text x="193.7" y="86.6">MATERIAL:MS PLATE</text>
<text x="200.3" y="89.2">THK:10MM</text>
<text x="199.6" y="91.8">QTY:04 nos</text>
<text x="86.4" y="107.6">MS SQ TUBE</text>
<text x="86.4" y="110.4">40X60X1.2</text>
<text x="84.1" y="172.2">MS BOTTOM</text>
<text x="86.5" y="175.1">PLATE</text>
<text x="198.5" y="184.3">16/05/2022</text>
<text x="211.2" y="184.2">CLIENT - NIHVA TECHNOLOGIES PVT LTD</text>
<text x="197.9" y="187.2">16/05/2022</text>
<text x="197.9" y="190.5">16/05/2022</text>
<text x="211.1" y="190.5">PRODUCT - SLIDING DOOR</text>
<text x="211.2" y="187.4">LOCATION -</text>
<text x="13.9" y="194">Rev No.</text>
<text x="24.2" y="194">Revision</text>
<text x="101" y="193.7">Date</text>
<text x="121.3" y="193.7">Revised By</text>
<text x="210.9" y="196.8">SCALE: NTS</text>
<text x="211.9" y="193.7">DWG NO:-NIHVA/22-23/CLT/</text>
<text x="230.7" y="196.8">SCALE:--</text>
<text x="241.7" y="196.8">1:1</text>
<text x="246.7" y="196.8">SHEET:</text>
</g>
<g font-size="1.8">
<text x="241.5" y="179.9">Email:- info@nihva.com</text>
<text x="242.6" y="178.1">Tel : 020 66304033</text>
<text x="239.3" y="181.6">Website:- www.nihva.com</text>
</g>
<g font-size="1.7">
<text x="173.5" y="184.1">DRAWN</text>
<text x="186.5" y="184.1">KISHAN</text>
<text x="187.1" y="181">NAME</text>
<text x="200.9" y="181.4">DATE</text>
<text x="173.4" y="186.9">CHECK</text>
<text x="173.5" y="190">APPRD.</text>
<text x="186.6" y="187.1">M.SUTAR</text>
<text x="186.7" y="190.2">V.TARAK</text>
</g>
<text font-size="1.6" x="175.1" y="169.8">This drawing &amp; design is the property of NIHVA TECHNOLOGIES. Not to be sold or copied to any other concern.</text>
<text font-size="1.5" x="178.9" y="196.6">ALL DIMENSION ARE IN mm</text>
<text font-size="1.4" x="173.4" y="193.3">If any queries contact : design@nihva.com</text>
</svg>
